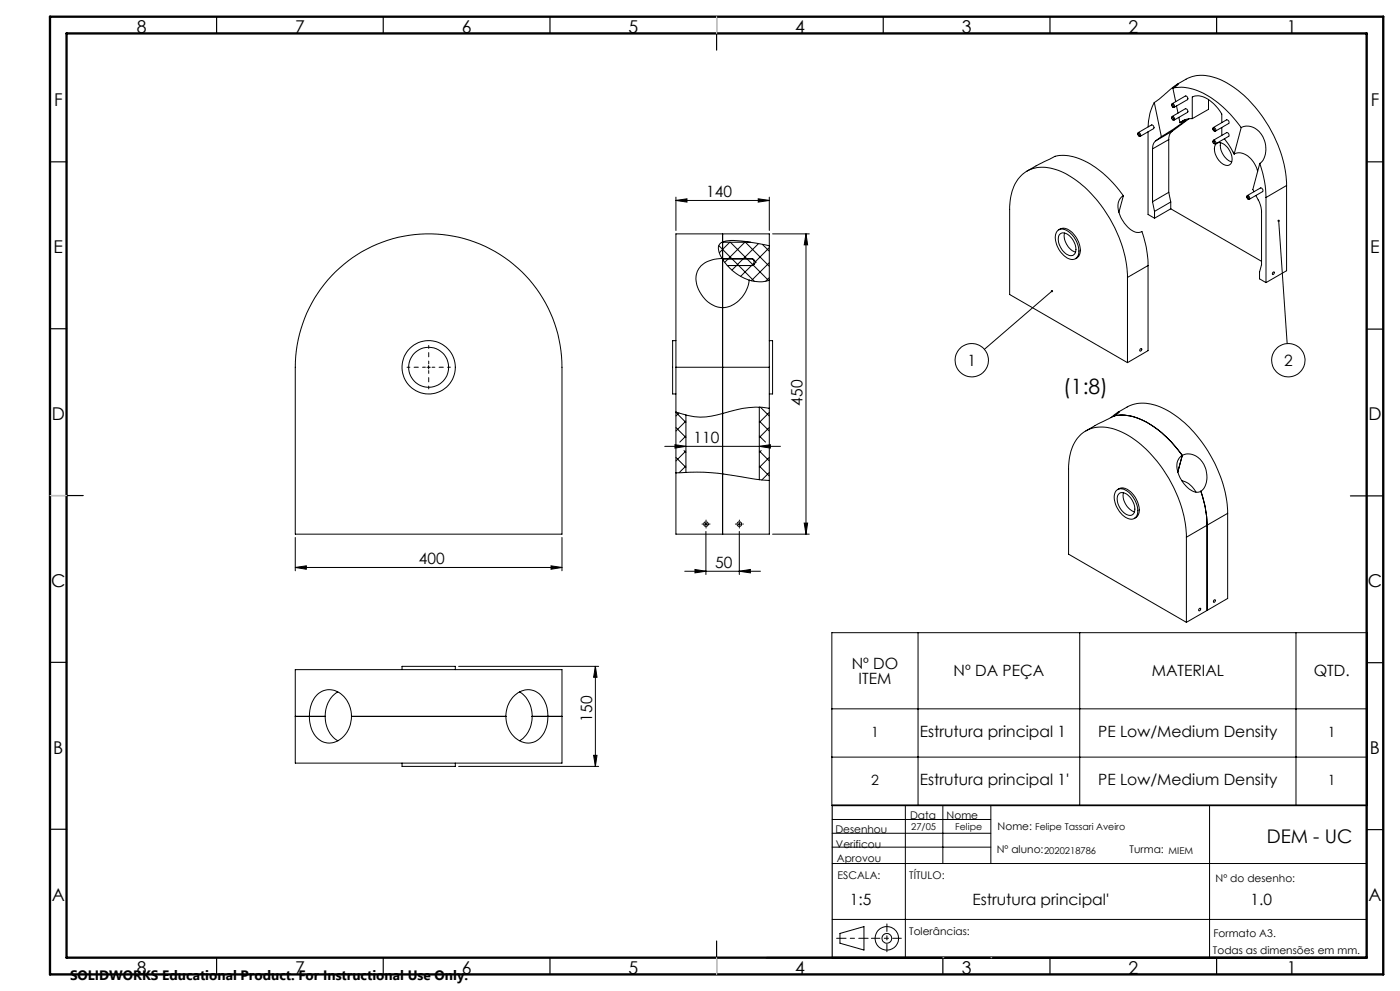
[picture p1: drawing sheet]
<svg xmlns="http://www.w3.org/2000/svg" width="420mm" height="297mm" viewBox="0 0 420 297" stroke-linecap="round" stroke-linejoin="round" font-family="sans-serif">
<g fill="none" stroke="#000" stroke-width=".3">
<path d="M341.5 39.8l4-2.4 .6 .4v.8l-4 2.2M344.4 39.5v24.8l2 1.1M346.3 30.7a15.1 15.1 0 0 0-1.8 7.3M346.3 30.7l2.1 10.3M351.5 31.5a.29 .29 0 0 1 .5 .1 .29 .29 0 0 1-.3 .4zM351.5 31.6v-.2a.42 .42 0 0 1 .5-.4 .42 .42 0 0 1 .3 .6l-.1 .6-.4-.2M351.5 35.3a.38 .38 0 0 1 .3-.5 .38 .38 0 0 1 .4 .4 .4 .4 0 0 1 .2 .6 .4 .4 0 0 1-.6 .1M351.6 35.2l.3 .1 .1 .5a.37 .37 0 0 1-.4-.1 .37 .37 0 0 1 0-.5zM351.6 39.4a2.89 2.89 0 0 0-1 2.4M351.6 39.4l-4.9 2.8M351.6 31.1l4.1-2.4 .5 .4v.8l-4 2.3M351.6 34.9l4-2.3 .6 .3v.8l-4 2.3"/>
<path d="M351.9 26.4a16 16 0 0 1 12.8 3.9 37.7 37.7 0 0 1 7.7 7.9M351.9 26.4l1.6-1.2a19.4 19.4 0 0 0-5.2 4.1l-2 1.4M351.9 26.4l.8 4.1M353 31.7l.4 2.2M353 25.3l2.8-1.6a11.8 11.8 0 0 1 11.4 .7 38.4 38.4 0 0 1 17.3 22l.5 1.9a29.3 29.3 0 0 1 1 7.3M353.7 35.2l.3 1.6M354 36.8l1.7-.8-3.6 2.7-3.7 2.3M354.3 36.6l-.3 .2M355.3 36l-1 .6M356.7 35.6l-5.1 3.8M357.7 35.6v-6.5a5.6 5.6 0 0 1 6 1.7l1.7 1.8a4.5 4.5 0 0 1 1.1 4.2M357.7 35.6a4.9 4.9 0 0 0-3.4 1"/>
<path d="M362.5 29.8v3l-4.8 2.8M363.9 38.7a.4 .4 0 0 1 .4-.5 .4 .4 0 0 1 .4 .4 .38 .38 0 0 1 .1 .6 .38 .38 0 0 1-.6 0M364 38.2l4-2.3 .7 .4v.7l-4.1 2.3M366.5 38.2v2.4M372.4 38.2a5.2 5.2 0 0 1 6.9 3.7 6 6 0 0 1-1.4 7.1M372.4 38.2l-2.2 8M202.8 59.1v10M227.5 59.6l3.3 .5-3.3 .5zM230.8 59.1v10M308.1 51.3l5.7-3.1a9.6 9.6 0 0 1 9.6-.8 30.1 30.1 0 0 1 13.6 11.3M337 58.7a4 4 0 0 0-1.3 5 8.9 8.9 0 0 0 5.2 5.9l1.7-.2a30.5 30.5 0 0 1 1.8 10.2M337 58.7l-1.3 4.9"/>
<path d="M341.3 40.1a.29 .29 0 0 1 .5 .2 .29 .29 0 0 1-.2 .4zM341.3 40.2a.34 .34 0 0 1 .2-.5 .34 .34 0 0 1 .5 .3 .42 .42 0 0 1 .3 .6 .42 .42 0 0 1-.7 .1M345.8 44.6v15.9M346.7 42.2a2.88 2.88 0 0 0-.9 2.4M348.4 41l-1.7 1.2M350.6 57.6l.6 2.9M350.6 41.8v15.8M350.6 41.8l-4.8 2.8M350.6 57.6l-4.8 2.9M363.9 42.4h.1M363.9 42.3a.45 .45 0 0 1 .5-.2 .45 .45 0 0 1 .3 .5 .34 .34 0 0 1 0 .5 .34 .34 0 0 1-.5-.1M363.9 42.4v.1"/>
<path d="M364 42l4-2.2h.3l.4 .4-.1 .6-4 2.3M364.7 43.3a2.09 2.09 0 0 1 3.2 .6 4.6 4.6 0 0 1 1.4 5.2 2.13 2.13 0 0 1-3.3-.7 4.6 4.6 0 0 1-1.3-5.1zM366.2 42.8a5.3 5.3 0 0 0 3.3 5.7M367.3 41.6l2.9 4.6M370.2 46.2a4.7 4.7 0 0 1 5.8 2.3l1.3 2.8M374.1 59h.1M374.1 59h.3a.31 .31 0 0 1 .2 .3 .31 .31 0 0 1-.2 .3zM374.1 58.9a.53 .53 0 0 1 .7-.1 .53 .53 0 0 1 .1 .7l-.3 .3-.3-.2M374.1 59v.1M374.2 58.6l3.9-2.3 .4 .1 .3 .4v.6l-4 2.3M376.8 58.6a10.3 10.3 0 0 1 1.7 4.5v16.2l-.6 2.3v2l1.9 1.1M377.9 49l.3 .9a30.2 30.2 0 0 1 1.6 9.3"/>
<path d="M377.9 49l-2.1 7.8 .4 .7M379.8 59.2v25.5M386 55.6l-6.2 3.6M386 55.6v25.5l-6.2 3.6M202.8 60.1l3.3-.5v1zM202.8 60.1h28M215.6 73.6l10.7 10.7M216.6 77.5a8 8 0 0 0-7.4 3.8 8.7 8.7 0 0 0 3.8 9.6l1.9 1 1.9 .3M216.6 72.6h8.6M216.6 77.5l.2 .2M216.8 70.1v2.4M216.8 72.5a2.07 2.07 0 0 0-1.1 3l.9 2"/>
<path d="M216.8 77.7a15.1 15.1 0 0 0 8 6.3M216.8 72.5a14.3 14.3 0 0 1 7.2-.1l6.8 1.3M216.8 72.6v5h9M216.8 77.7v14.5M218.2 79.6h7.6M218.9 72.6l-3.1 3.2M219.1 72.6l11.5 11.5M223.4 72.6l-6 6M223.6 72.6l7.2 7.2M225.8 77.6l.4 .4v1.2l-.4 .4M225.8 77.6l1 1-1 1M225.8 77.6l.3 .3"/>
<path d="M226.2 78.8l-4 4M227.5 73l-7.9 8M228.7 73.2l2.1 2.1M230.8 74.2l-4.2 4.2M230.8 78.7l-5.4 5.4M230.8 73.7v-3.6h-28v40M230.8 73.7v10.3M231.8 70.1h11M241.8 70.1v90M241.8 70.1l.5 3.3h-1zM317.2 69.2a2.93 2.93 0 0 1 4.1 .9 6.5 6.5 0 0 1 2 6.8 2.44 2.44 0 0 1-3.9-.1 6.9 6.9 0 0 1-2.5-7.1zM317.6 68.9a2.81 2.81 0 0 1 3.9 .6 7 7 0 0 1 2.3 6.8l-.2 .6-1 .6"/>
<path d="M317.9 70.3a2.13 2.13 0 0 1 3.2 .6 4.6 4.6 0 0 1 1.3 5.2 2.09 2.09 0 0 1-3.2-.6 4.6 4.6 0 0 1-1.3-5.2zM319.4 69.8a5.3 5.3 0 0 0 3.3 5.8M344.4 79.6v25.5l-6.2 3.6M344.4 79.6l-6.2 3.5M345.8 60.5l.6 2.9M346.4 63.4v2M351.2 62.6l27.3 15.7M351.2 60.5v2.1M351.2 60.5l-4.8 2.9M351.2 62.6l-4.8 2.8M383.6 66.2l2.6 36.8M100.6 81.5a40 40 0 0 1 43.5-8.3 40 40 0 0 1 24.5 36.9v50h-80v-50a40.1 40.1 0 0 1 12-28.6z"/>
<path d="M216.8 92.2v67.9M224.8 84a9.2 9.2 0 0 1-8 8.2M224.8 84l1.8 .3a8.1 8.1 0 0 0 4.2-.3M230.8 83.2l-1.1 1.1M230.8 84v26.1M315.6 87.2l-20.3 17.5M338.2 83.1a38.9 38.9 0 0 0-18-30.8 12.3 12.3 0 0 0-12-1.1 11.6 11.6 0 0 0-5.2 9.9l-.1 27.2 35.3 20.4M338.2 83.1v25.6M381.8 81.7l.3-.2a.36 .36 0 0 1 .1 .5 .36 .36 0 0 1-.5 .1zM128.1 110.1h1M128.6 109.6v1M202.8 102.1h-1v16h1"/>
<path d="M202.8 110.1h28M202.8 110.1v50h28v-50M230.8 102.1h1v16h-1M342.1 104.6l.1-.1a.3 .3 0 0 1 .4 .2 .3 .3 0 0 1-.2 .4l-.5 .1zM199.4 133.8h34.7M202.5 133.3l3.3 .5-3.3 .5zM202.8 137.1l3 3M202.8 128.1l3 3M202.8 123.6l3 3M203.7 123.8l-.9 .9M205.2 135l.6 .6M205.8 126.2l-3 3"/>
<path d="M205.8 130.7l-1.9 1.8M205.8 135.1l-3 3M205.8 139.7l-2.1 2M205.8 124.4v17.2M227.8 133.8l3.3-.5v1zM227.8 139.7l3 3M227.8 135.1l3 3M227.8 130.7l1.9 1.8M227.8 126.2l3 3M227.8 122v21.8M227.9 122l-.1 .1M228.1 122.1l2.7 2.6"/>
<path d="M228.4 135l-.6 .6M230.8 123.6l-3 3M230.8 128.1l-3 3M230.8 137.1l-3 3M230.8 122.4a27.9 27.9 0 0 0-14 1.5 19.5 19.5 0 0 1-14-.4M334.2 124.7a16 16 0 0 1 12.9 3.8 37.7 37.7 0 0 1 7.6 8M334.2 124.7l1.6-1.3-.6 .3-1.9 1.5M334.2 124.7l-8.4 4.4M335.4 123.6l2.7-1.6a11.8 11.8 0 0 1 11.4 .6 38.4 38.4 0 0 1 17.3 22.1l.5 1.9a29.3 29.3 0 0 1 1 7.2M354.7 136.5a5.2 5.2 0 0 1 6.9 3.7 6 6 0 0 1-1.3 7M354.7 136.5a4 4 0 0 0-1.3 5.1 8.9 8.9 0 0 0 5.2 5.9h.8l.9-.3M354.7 136.5l-1.4 5"/>
<path d="M202.8 141.7a81.6 81.6 0 0 1 23.8 1.9l4.2 .4M202.8 141.6l.1 .1M211.3 157.1h1M211.8 156.6v1M211.8 159.3v12.9M221.3 157.1h1M221.8 156.6v1M221.8 159.3v12.9M230.8 141.6l-2.3 2.3M241.3 156.8h1l-.5 3.3zM334.9 147a2.93 2.93 0 0 1 4.1 .9 6.5 6.5 0 0 1 2 6.8 2.46 2.46 0 0 1-3.9-.1 6.9 6.9 0 0 1-2.5-7.1zM335.3 146.7a3.1 3.1 0 0 1 4.2 1 6.5 6.5 0 0 1 1.9 6.7l-1.1 1"/>
<path d="M335.5 148.2a2.09 2.09 0 0 1 3.3 .6 4.4 4.4 0 0 1 1.1 5.3 2.72 2.72 0 0 1-3.6-1.4l-.4-.7a3.9 3.9 0 0 1-.4-3.8zM337 147.7a5.3 5.3 0 0 0 3.3 5.7M354.6 144.1a6.2 6.2 0 0 1 4.2 3.4M360.3 147.2l.3 1a33.4 33.4 0 0 1 1.5 9.2M362.1 157.4v25.5M362.1 157.4l-6.2 3.6M368.3 153.8l-6.2 3.6M368.3 153.8v25.5l-6.2 3.6M88.6 170.1l3.3-.5v1zM88.6 161.1v10M88.6 170.1h80M165.3 169.6l3.3 .5-3.3 .5z"/>
<path d="M168.6 161.1v10M205.4 171.2h22.7M208.5 170.7l3.3 .5-3.3 .5zM221.8 171.2l3.3-.5v1zM231.8 160.1h11M355.9 161a38.8 38.8 0 0 0-18-30.8 12.2 12.2 0 0 0-12.5-.8 12.7 12.7 0 0 0-4.8 11.2v25.5l35.3 20.4M355.9 161v25.5M364.3 179.8a.3 .3 0 0 1 .4 .1 .3 .3 0 0 1-.2 .4l-.2 .2a.37 .37 0 0 1-.3-.4 .37 .37 0 0 1 .3-.3zM137.6 199.7h42M178.6 199.7v30M178.6 199.7l.5 3.3h-1zM249.6 189.6h160.6v51.8h-160.6z"/>
<path d="M275.4 189.6v51.8M323.9 189.6v51.8M359.8 182.4l.2-.1a.35 .35 0 0 1 .1 .5 .35 .35 0 0 1-.5 0zM362.1 182.9l-6.2 3.6M388.8 189.6v51.8M88.6 214.7h4.2M88.6 200.7h80v28h-80zM92.8 214.7a7.4 7.4 0 0 1 4.8-7.9 6.6 6.6 0 0 1 7.5 5.4l.3 2.5M92.8 214.7a7.5 7.5 0 0 0 4.8 7.9 6.8 6.8 0 0 0 7.7-6.3l.1-1.6M92.8 214.7h4.7M97.5 214.7a8.4 8.4 0 0 0 3.9 7.3M101.4 207.4a8.4 8.4 0 0 0-3.9 7.3"/>
<path d="M105.4 214.7h46.4M120.6 200.7v-1h16v1M151.8 214.7a7.6 7.6 0 0 1 6.7-8 6.6 6.6 0 0 1 5.8 6.6l.1 1.4M151.8 214.7a7.6 7.6 0 0 0 6.7 8 6.4 6.4 0 0 0 5.7-6.1l.2-1.9M155.9 207.4a8.2 8.2 0 0 1 3.7 7.3M159.6 214.7a8.1 8.1 0 0 1-3.7 7.3M159.6 214.7h4.8M164.4 214.7h4.2M249.6 212.4h160.6M120.6 228.7v1h16v-1M137.6 229.7h42M178.1 226.4h1l-.5 3.3z"/>
<path d="M249.6 226.9h160.6M249.7 258.8h160.3M249.7 249.7h47.6M249.7 245.6h47.6M249.7 253.9h47.6M271.6 241.4v45.6M282.9 241.4v17.4M297.3 241.4v17.4M362.9 241.4v45.6M249.7 275.6h160.3M252 279.7l7.2-2v7l-7.2-2z"/>
<circle cx="364.1" cy="38.9" r=".32"/>
<circle cx="364.1" cy="42.8" r=".32"/>
<circle cx="128.6" cy="110.1" r="6"/>
<circle cx="128.6" cy="110.1" r="8"/>
<circle cx="291.5" cy="108" r="5"/>
<circle cx="386.5" cy="108" r="5"/>
<circle cx="211.8" cy="157.1" r=".7"/>
<circle cx="221.8" cy="157.1" r=".7"/>
<circle cx="266" cy="281.2" r="1.46"/>
<circle cx="266.1" cy="281.2" r="3.5"/>
</g>
<path d="M127.6 110.1h-5.5M128.6 109.1v-5.5M128.6 111.1v5.5M129.6 110.1h5.5" fill="none" stroke="#000" stroke-width=".3" stroke-dasharray="15.2 1.3 1.3 1.3" stroke-dashoffset="14.4"/>
<path d="M210.8 157.1h-.2M211.8 156.1v-.2M211.8 158.1v.2M212.8 157.1h.2M220.8 157.1h-.2M221.8 156.1v-.2M221.8 158.1v.2M222.8 157.1h.2" fill="none" stroke="#000" stroke-width=".3" stroke-dasharray="15.2 1.3 1.3 1.3"/>
<path d="M261.4 281.2h9" fill="none" stroke="#000" stroke-width=".3" stroke-dasharray="15.2 1.3 1.3 1.3" stroke-dashoffset="12.7"/>
<path d="M266.1 276.9v8.3" fill="none" stroke="#000" stroke-width=".3" stroke-dasharray="15.2 1.3 1.3 1.3" stroke-dashoffset="13"/>
<path d="M260.4 281.2h-9.4" fill="none" stroke="#000" stroke-width=".3" stroke-dasharray="15.2 1.3 1.3 1.3" stroke-dashoffset="12.4"/>
<g fill="none" stroke="#000" stroke-width=".35">
<path d="M65 5v5M115 5v5M165 5v5M215 5v10M265 5v5M315 5v5M365 5v5M15 48.5h5M410 48.5h5M15 98.5h5M410 98.6h5M15 148.5h10"/>
<path d="M405.1 148.6h9.9M15 198.5h5M410 198.6h5M15 248.5h5M249.7 241.4v45.6M410 248.6h5M410 241.4v45.6M65 287v5M115 287v5M165 287v5M215 282v10M282.9 287v5"/>
<path d="M315 287v5M365 287v5"/>
</g>
<path d="M249.7 241.4h160.3M230 287h180" fill="none" stroke="#000" stroke-width=".5"/>
<path d="M15 5h400v287h-400zM20 10h390v277h-390z" fill="none" stroke="#000" stroke-width=".7"/>
<path d="M282.9 287h.1M297.3 287h.1" fill="none" stroke="#c0c0c0" stroke-width=".3"/>
<path d="M215 5v5M15 148.5h5M215 287v5" fill="none" stroke="#c0c0c0" stroke-width=".35"/>
<g fill="#000">
<path d="M202.8 60.1l3.3-.5v1zM227.5 59.6l3.3 .5-3.3 .5z"/>
<path d="M241.8 70.1l.5 3.3h-1zM241.3 156.8h1l-.5 3.3zM178.6 199.7l.5 3.3h-1zM178.1 226.4h1l-.5 3.3z"/>
<path d="M315.4 87a.33 .33 0 0 0-.1 .4 .33 .33 0 0 0 .5 .1 .33 .33 0 0 0 0-.5l-.2 .2 .2-.2zM383.4 65.9a.35 .35 0 0 0 .1 .6 .35 .35 0 0 0 .5-.3 .35 .35 0 0 0-.4-.4v.4v-.4z"/>
<path d="M202.5 133.3l3.3 .5-3.3 .5zM227.8 133.8l3.3-.5v1z"/>
<path d="M88.6 170.1l3.3-.5v1zM165.3 169.6l3.3 .5-3.3 .5zM208.5 170.7l3.3 .5-3.3 .5zM221.8 171.2l3.3-.5v1z"/>
</g>
<text font-size="6.3" x="319" y="118.2">(1:8)</text>
<text font-size="5.6" x="380" y="252.6">DEM - UC</text>
<g font-size="5.3">
<text x="41" y="9.9">8</text>
<text x="88.5" y="9.9">7</text>
<text x="138.5" y="9.9">6</text>
<text x="188.5" y="9.9">5</text>
<text x="238.5" y="9.9">4</text>
<text x="288.5" y="9.9">3</text>
<text x="338.5" y="9.9">2</text>
<text x="386" y="9.9">1</text>
<text x="16.2" y="31.7">F</text>
<text x="411.2" y="31.7">F</text>
<text x="16.1" y="75.9">E</text>
<text x="411.1" y="75.9">E</text>
<text x="15.5" y="125.9">D</text>
<text x="410.5" y="125.9">D</text>
<text x="15.4" y="175.9">C</text>
<text x="410.4" y="175.9">C</text>
<text x="16" y="225.9">B</text>
<text x="411" y="225.9">B</text>
<text x="15.5" y="270.2">A</text>
<text x="410.5" y="270.2">A</text>
<text x="41" y="291.9">8</text>
<text x="88.5" y="291.9">7</text>
<text x="138.5" y="291.9">6</text>
<text x="188.5" y="291.9">5</text>
<text x="238.5" y="291.9">4</text>
<text x="288.5" y="291.9">3</text>
<text x="338.5" y="291.9">2</text>
<text x="386" y="291.9">1</text>
</g>
<g font-size="4.7">
<text x="211.8" y="59">140</text>
<text x="290.3" y="109.6">1</text>
<text x="385.2" y="109.6">2</text>
<text x="240.8" y="121.5" transform="rotate(-90 240.8 121.5)">450</text>
<text x="208" y="132.7">110</text>
<text x="125.7" y="169">400</text>
<text x="214.6" y="170.2">50</text>
<text x="255.5" y="200.4">Nº DO</text>
<text x="286.1" y="202.7">Nº DA PEÇA</text>
<text x="345.5" y="202.7">MATERIAL</text>
<text x="394.1" y="202.7">QTD.</text>
<text x="257.6" y="205">ITEM</text>
<text x="177.6" y="216.3" transform="rotate(-90 177.6 216.3)">150</text>
<text x="275.9" y="220.9">Estrutura principal 1</text>
<text x="329.5" y="220.9">PE Low/Medium Density</text>
<text x="275.9" y="235.4">Estrutura principal 1'</text>
<text x="329.5" y="235.4">PE Low/Medium Density</text>
<text x="255" y="271.2">1:5</text>
<text x="291.7" y="271.2">Estrutura principal'</text>
<text x="375.2" y="271.2">1.0</text>
</g>
<g font-size="4.2">
<text x="261.3" y="220.8">1</text>
<text x="398.4" y="220.8">1</text>
<text x="261.3" y="235.2">2</text>
<text x="398.4" y="235.2">1</text>
</g>
<text font-size="4.1" x="21" y="293.7">SOLIDWORKS Educational Product. For Instructional Use Only.</text>
<g font-size="3.2">
<text x="273" y="245.6">Data</text>
<text x="284" y="245.6">Nome</text>
<text x="250.6" y="249.7">Desenhou</text>
<text x="299.3" y="248.8">Nome:</text>
<text x="250.8" y="254.1">Verificou</text>
<text x="299" y="255.8">Nº aluno:</text>
<text x="338.9" y="255.8">Turma:</text>
<text x="251.1" y="258.3">Aprovou</text>
<text x="251.3" y="263.4">ESCALA:</text>
<text x="272.8" y="263.4">TÍTULO:</text>
<text x="364.7" y="264.4">Nº do desenho:</text>
<text x="272.8" y="280.2">Tolerâncias:</text>
<text x="364" y="280.7">Formato A3.</text>
<text x="363.9" y="285.8">Todas as dimensões em mm.</text>
</g>
<g font-size="2.8">
<text x="273.4" y="248.6">27/05</text>
<text x="286.6" y="248.6">Felipe</text>
<text x="310.5" y="248.6">Felipe Tassari Aveiro</text>
<text x="313.2" y="255.8">2020218786</text>
<text x="350.6" y="255.8">MIEM</text>
</g>
</svg>
